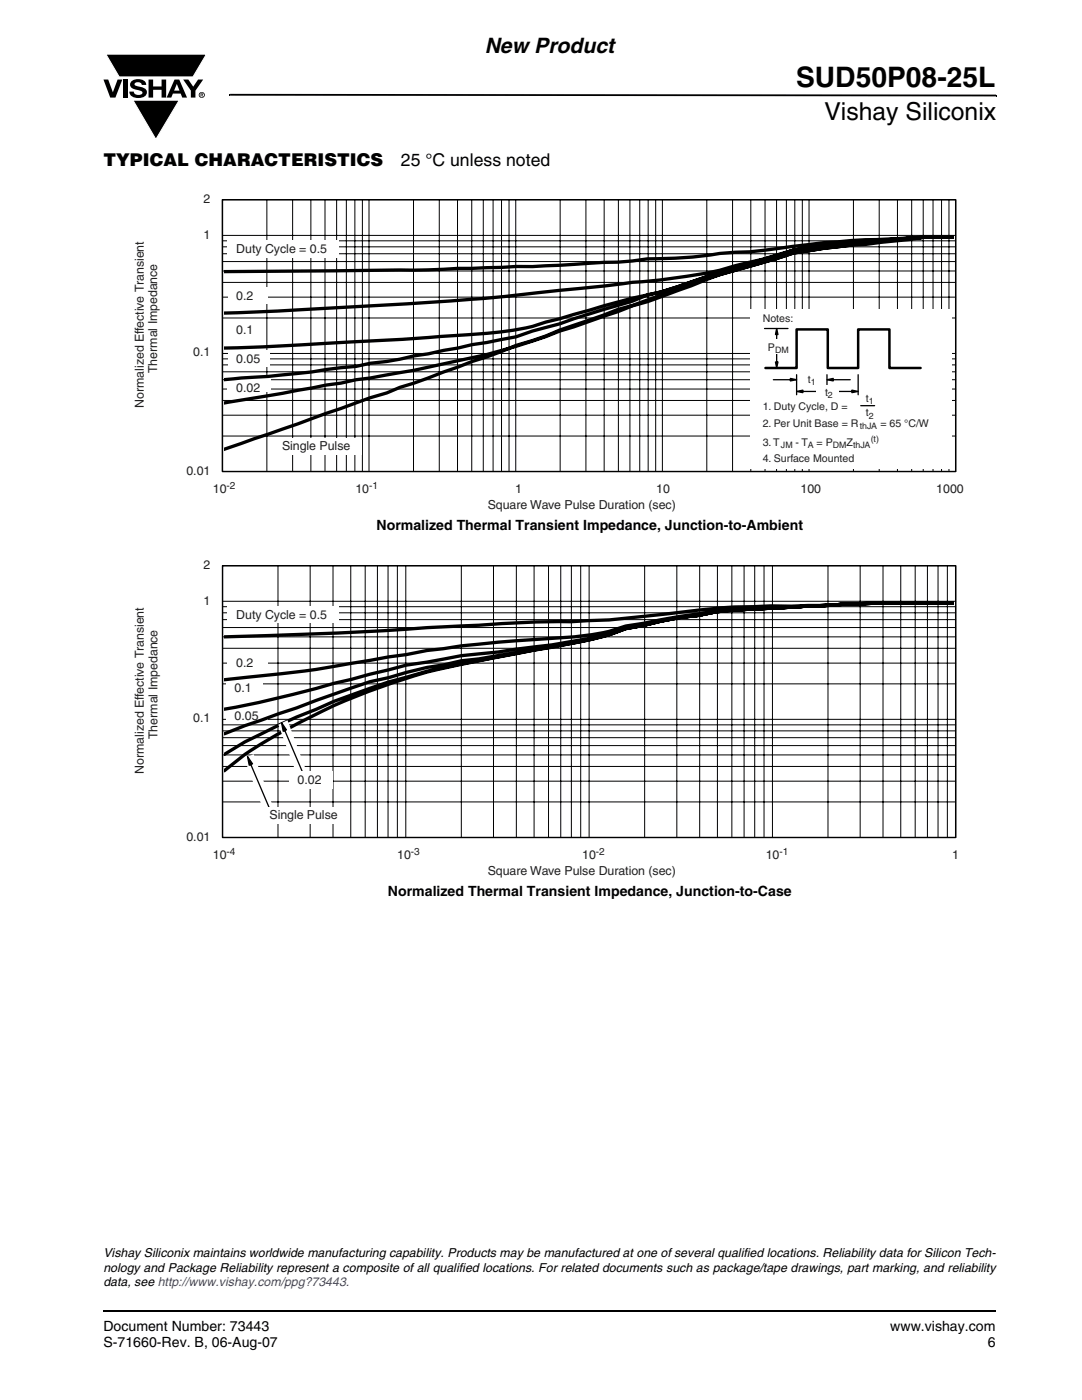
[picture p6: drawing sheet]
<svg xmlns="http://www.w3.org/2000/svg" width="216mm" height="279mm" viewBox="0 0 216 279" stroke-linecap="round" stroke-linejoin="round" font-family="sans-serif">
<path d="M20.5 261.5h.1v.4h-.1z" fill="#000"/>
<path d="M20.6 261.7h178.2" fill="none" stroke="#000" stroke-width=".36"/>
<path d="M20.6 10.7h20.7v17.3h-20.7z" fill="#fff"/>
<g fill="#000">
<path d="M20.6 15.9h1l.9 2.5 1-2.5h.9l-1.4 3.6h-1zM21.1 10.8h20.1l-2.7 4.6h-14.7zM24.6 15.9h.9v3.6h-.9zM26.3 16.2a2.1 2.1 0 0 1 2.8 .3l.1 .5h-.9a.79 .79 0 0 0-.7-.6 .79 .79 0 0 0-.8 .4l.3 .3 1 .3a1.08 1.08 0 0 1 1.2 1 1.08 1.08 0 0 1-1.1 1.1 1.73 1.73 0 0 1-2.4-1.2h.9a.96 .96 0 0 0 .8 .6 .96 .96 0 0 0 .9-.4 1.31 1.31 0 0 0-1.2-.6 1.04 1.04 0 0 1-1.1-.5 1.04 1.04 0 0 1 .2-1.2zM29.6 15.9h1v1.4h1.6v-1.4h1v3.6h-1v-1.6h-1.6v1.6h-1zM26.5 20h9.3l-4.7 7.8zM36.6 15.9h1l1 1.4 .9-1.4h1l-1.5 2.2v1.4h-.9v-1.4zM45.7 18.7h.2v.4h-.2zM45.9 18.7l152.9 .2v.3l-152.9-.1zM198.8 18.9h.1v.3h-.1z"/>
<path d="M35.3 16.8l-.6 1.3h1.1zM34.8 15.9h1l1.5 3.6h-.9l-.3-.8h-1.6l-.3 .8h-1z"/>
<path d="M40.2 18.7v.2h.2v-.2zM40 18.6l.5 .1v.1l-.1 .2 .1 .3-.3-.3v.3h-.2zM39.8 19a.46 .46 0 0 0 .9 0 .46 .46 0 0 0-.9 0zM39.7 19a.6 .6 0 0 1 1.2 0 .6 .6 0 0 1-1.2 0z"/>
</g>
<path d="M21.1 10.8h20.1l-2.7 4.6h-14.7zM26.5 20h9.3l-4.7 7.8z" fill="none" stroke="#fff" stroke-width=".2"/>
<path d="M26.6 38.4h165.7v63.8h-165.7z" fill="#fff"/>
<g fill="none" stroke="#000" stroke-width=".2">
<path d="M44.4 39.9v54.2M44.4 39.9h146.3v54.2h-146.3M53.2 39.9v54.2M58.4 39.9v54.2M62 39.9v54.2M64.9 39.9v54.2M67.2 39.9v54.2M69.1 39.9v54.2M70.8 39.9v54.2M72.3 39.9v54.2M73.6 39.9v54.2M82.5 39.9v54.2"/>
<path d="M87.7 39.9v54.2M91.3 39.9v54.2M94.1 39.9v54.2M96.4 39.9v54.2M98.4 39.9v54.2M100.1 39.9v54.2M101.6 39.9v54.2M102.9 39.9v54.2M111.8 39.9v54.2M116.9 39.9v54.2M120.6 39.9v54.2M123.4 39.9v54.2"/>
<path d="M125.7 39.9v54.2M127.7 39.9v54.2M129.3 39.9v54.2M130.8 39.9v54.2M132.2 39.9v54.2M141 39.9v54.2M146.2 39.9v54.2M149.8 39.9v54.2M152.7 39.9v54.2M155 39.9v54.2M156.9 39.9v54.2M158.6 39.9v54.2"/>
<path d="M160.1 39.9v54.2M161.4 39.9v54.2M170.3 39.9v54.2M175.4 39.9v54.2M179.1 39.9v54.2M181.9 39.9v54.2M184.2 39.9v54.2M186.2 39.9v54.2M187.9 39.9v54.2M189.4 39.9v54.2M44.4 47h146.3M44.4 48.1h146.3"/>
<path d="M44.4 54.1h146.3M44.4 56.4h146.3M44.4 59.3h146.3M44.4 52.2h146.3M44.4 49.3h146.3M44.4 50.6h146.3M44.4 63.5h146.3M44.4 71.6h146.3M44.4 72.8h146.3M44.4 74.2h146.3M44.4 75.8h146.3M44.4 77.6h146.3"/>
<path d="M44.4 79.9h146.3M44.4 70.5h146.3M44.4 82.9h146.3M44.4 87h146.3"/>
</g>
<g fill="#fff">
<path d="M45.4 57.3h8v3.4h-8z"/>
<path d="M45.4 64.1h7.3v3.4h-7.3z"/>
<path d="M45.4 69.9h8.3v3.3h-8.3z"/>
<path d="M45.4 74.9h8.7v3.4h-8.7z"/>
<path d="M54.6 87.4h17.6v3.3h-17.6z"/>
<path d="M45.4 48h22.3v3.4h-22.3z"/>
<path d="M149.8 61.7h40.1v31.8h-40.1z"/>
</g>
<g fill="none" stroke="#000" stroke-width=".26">
<path d="M152.6 65.6h4.6M154.3 75.8h3.8M157.7 75.5l1.3 .3-1.3 .2zM159 78.1l1.2-.2v.5zM159 74.8v4M159.8 78.1h3.8M165 75.8l1.3-.3v.5zM165 74.8v2M165.9 75.8h3.8M166.6 78.1h3.8M170 77.9l1.2 .2-1.2 .3zM171.2 74.8v4"/>
<path d="M171.8 81h2.7"/>
</g>
<path d="M157.7 75.5l1.3 .3-1.3 .2zM159 78.1l1.2-.2v.5zM165 75.8l1.3-.3v.5zM170 77.9l1.2 .2-1.2 .3z" fill="#000"/>
<g fill="#fff">
<path d="M159.5 74.1h4.5v2.9h-4.5z"/>
<path d="M163 76.8h4.4v2.9h-4.4z"/>
</g>
<path d="M154.7 72.2h.5l-.2 1.2zM155 65.6l.2 1.2h-.5z" fill="#000"/>
<path d="M154.7 72.2h.5l-.2 1.2zM155 65.6l.2 1.2h-.5zM155 66.4v6.2" fill="none" stroke="#000" stroke-width=".26"/>
<path d="M151.5 67.7h7v3h-7z" fill="#fff"/>
<path d="M152.7 73.4h6.3v-7.7h6.2v7.7h6v-7.7h6.3v7.7h6.2" fill="none" stroke="#000" stroke-width=".5"/>
<path d="M190.2 47.3h-5.8l-5.8 .6-5.9 .3-2.8 .7-5.5 .6-6.1 1-10.2 3a130.6 130.6 0 0 0-16.1 5.4l-5.8 2.1-2.9 .8-2.8 1.1-8.8 3-2.8 1.2-5.9 1.8-5.9 2.3-2.9 .9-11.6 4.4-2.8 .8-2.6 1.1-3.3 1-14.4 5.2-14.8 5.1M190.2 47.3h-5.8l-11.7 1.5a130.2 130.2 0 0 0-14.4 1.7l-5.9 1.8-8.8 2.5-14.4 5.4-3 .8-2.9 1.2-11.6 3.9a140.1 140.1 0 0 1-24.3 6.8 157.3 157.3 0 0 1-16.3 2.9l-3.1 .7-2.9 .3-8.8 1.7-11.6 1.9M190.2 47.3h-5.8l-2.9 .2a86.3 86.3 0 0 1-11.2 .8l-6 .7a45 45 0 0 0-10.9 2.5l-3.7 1a161.3 161.3 0 0 0-14.3 4.7l-3.4 1-2.8 .7-3 1.2-11.7 3.5-2.8 1-5.4 1.5-3.3 1.1-8.8 1.6-2.8 .7-6 1.1-2.8 .4-2.8 .7-5.9 .8-2.8 .6-3.1 .3a254.3 254.3 0 0 1-21.5 2.2l-1.8 .2M190.2 47.3h-5.8l-11.7 .9a130.3 130.3 0 0 0-14.4 1.7l-8.1 2.5a154.6 154.6 0 0 0-14.8 4.8l-3.4 1-5.8 1.3-17.3 4.8a50.6 50.6 0 0 1-13 2.3l-17.7 1.2-24.7 1.4-8.8 .3M190.2 47.3a220.3 220.3 0 0 0-23.1 1.3l-2.7 .5a40.5 40.5 0 0 0-12 2.6l-5.7 1.3a74.7 74.7 0 0 1-12 2.5l-23 2.4a621.3 621.3 0 0 1-48.4 3.7l-18.6 .9M190.2 47.3h-5.4l-6.7 .4a180.6 180.6 0 0 0-25.7 2.3l-2.8 .3a52.5 52.5 0 0 0-9.6 .8l-4.7 .4-6.1 .2-5.9 .6-2.8 .1a440.4 440.4 0 0 1-23.4 1l-14.5 .5-37.9 .3" fill="none" stroke="#000" stroke-width=".66"/>
<path d="M44.4 39.9h146.3v54.2h-146.3z" fill="none" stroke="#000" stroke-width=".28"/>
<path d="M26.6 111.4h164.8v63.8h-164.8z" fill="#fff"/>
<g fill="none" stroke="#000" stroke-width=".2">
<path d="M44.4 112.9v54.2h146.3v-54.2M44.4 112.9h146.3M44.4 120h146.3M55.5 112.9v54.2M61.9 112.9v54.2M66.4 112.9v54.2M70 112.9v54.2M72.9 112.9v54.2M75.3 112.9v54.2M77.4 112.9v54.2M79.3 112.9v54.2M81 112.9v54.2"/>
<path d="M92.1 112.9v54.2M98.5 112.9v54.2M103 112.9v54.2M106.6 112.9v54.2M109.5 112.9v54.2M111.9 112.9v54.2M114 112.9v54.2M115.9 112.9v54.2M117.6 112.9v54.2M128.6 112.9v54.2M135.1 112.9v54.2M139.6 112.9v54.2"/>
<path d="M143.2 112.9v54.2M146 112.9v54.2M148.5 112.9v54.2M150.6 112.9v54.2M152.5 112.9v54.2M154.1 112.9v54.2M165.2 112.9v54.2M171.6 112.9v54.2M176.2 112.9v54.2M179.7 112.9v54.2M182.6 112.9v54.2M185.1 112.9v54.2"/>
<path d="M187.2 112.9v54.2M189 112.9v54.2M44.4 121.1h146.3M44.4 127.1h146.3M44.4 129.4h146.3M44.4 132.3h146.3M44.4 136.5h146.3M44.4 125.2h146.3M44.4 122.3h146.3M44.4 123.7h146.3M44.4 144.7h146.3M44.4 145.9h146.3"/>
<path d="M44.4 147.2h146.3M44.4 148.8h146.3M44.4 150.7h146.3M44.4 153h146.3M44.4 155.9h146.3M44.4 143.6h146.3M44.4 160h146.3"/>
</g>
<g fill="#fff">
<path d="M45.4 130.5h8v3.4h-8z"/>
<path d="M45.1 135.3h7.3v3.4h-7.3z"/>
<path d="M45.1 140.4h8.3v3.4h-8.3z"/>
<path d="M45.4 121h22.3v3.4h-22.3z"/>
</g>
<path d="M190.2 120.4a279.8 279.8 0 0 0-25.5 .4l-17.6 .9a42.5 42.5 0 0 0-7.8 1.1l-3.5 .4-10.9 2.3-3.3 1.2a272.8 272.8 0 0 1-18.6 3.8l-4.1 .7a128.5 128.5 0 0 0-50 19.4l-4.2 3.2M190.2 120.4a279.8 279.8 0 0 0-25.5 .4l-17.6 .9a42.5 42.5 0 0 0-7.8 1.1l-3.5 .4-10.9 2.3a66.4 66.4 0 0 1-13.9 3.5l-16.2 3a136.3 136.3 0 0 0-31.7 9.6 110.2 110.2 0 0 0-18.4 9M190.2 120.4a279.8 279.8 0 0 0-25.5 .4l-17.6 .9a42.5 42.5 0 0 0-7.8 1.1l-3.5 .4-7.4 1.6-3.5 .6-3.3 1.2a374.8 374.8 0 0 1-26 4.9l-3.6 .4-3.5 .8-3.3 .5-7.6 2-3.8 .9-24.9 8.7-4.2 1.7M190.2 120.4a279.8 279.8 0 0 0-25.5 .4l-17.6 .9a42.5 42.5 0 0 0-7.8 1.1l-3.5 .4-3.9 .7-7 1.4-3.3 1.1a107.5 107.5 0 0 1-15.1 2.7 176.8 176.8 0 0 1-14.5 1.8l-6.8 1.2-4.1 .6-25.8 6.7-10.6 2.1M190.2 120.4a279.8 279.8 0 0 0-25.5 .4l-12 .6a110.9 110.9 0 0 0-16.9 1.6l-10.9 1.9a48.2 48.2 0 0 1-13.9 2.5l-2.7 .1a265.2 265.2 0 0 0-23.1 2.3l-4.1 .8-3.5 .5a315.2 315.2 0 0 1-32.9 4.6M190.2 120.4a279.8 279.8 0 0 0-25.5 .4l-10.9 .1-3.5 .2a149.4 149.4 0 0 0-17.8 1.5 160 160 0 0 1-24.3 1.5l-19.7 1a914.8 914.8 0 0 1-43.8 2" fill="none" stroke="#000" stroke-width=".66"/>
<path d="M55.5 144.6l1.9-.9 3.8 10.3-1.9 .9z" fill="#fff"/>
<path d="M56.2 144.2l.9 1.5-.6 .2z" fill="#000"/>
<path d="M56.2 144.2l.9 1.5-.6 .2zM56.8 145.7l3.9 9.3" fill="none" stroke="#000" stroke-width=".26"/>
<path d="M57.7 153.9h8.6v3.4h-8.6z" fill="#fff"/>
<path d="M48.8 151.4l1.8-.9 3.8 10.2-1.9 .9z" fill="#fff"/>
<path d="M49.4 151l1 1.4-.7 .3z" fill="#000"/>
<path d="M49.4 151l1 1.4-.7 .3zM50 152.5l3.9 9.2" fill="none" stroke="#000" stroke-width=".26"/>
<path d="M52.1 161h17.6v3.4h-17.6z" fill="#fff"/>
<path d="M44.4 112.9h146.3v54.2h-146.3z" fill="none" stroke="#000" stroke-width=".28"/>
<text font-size="5.6" x="158.8" y="17.4">SUD50P08-25L</text>
<text font-size="4.9" x="164.5" y="24">Vishay Siliconix</text>
<text font-size="4.2" x="96.7" y="10.5">New Product</text>
<g font-size="3.5">
<text x="20.6" y="33">TYPICAL CHARACTERISTICS</text>
<text x="80" y="33">25 °C unless noted</text>
</g>
<g font-size="2.8">
<text x="75.1" y="105.8">Normalized Thermal Transient Impedance, Junction-to-Ambient</text>
<text x="77.4" y="178.8">Normalized Thermal Transient Impedance, Junction-to-Case</text>
<text x="20.6" y="265.6">Document Number: 73443</text>
<text x="20.6" y="268.8">S-71660-Rev. B, 06-Aug-07</text>
<text x="177.7" y="265.6">www.vishay.com</text>
<text x="197.1" y="268.8">6</text>
</g>
<g font-size="2.5" fill="#231f20">
<text x="40.6" y="40.5">2</text>
<text x="40.6" y="47.7">1</text>
<text x="47.1" y="50.5">Duty Cycle = 0.5</text>
<text x="47.1" y="59.8">0.2</text>
<text x="38.5" y="71">0.1</text>
<text x="47.1" y="66.6">0.1</text>
<text x="31.4" y="74.5" transform="rotate(-90 31.4 74.5)">Thermal Impedance</text>
<text x="47.1" y="72.4">0.05</text>
<text x="28.7" y="81.4" transform="rotate(-90 28.7 81.4)">Normalized Effective Transient</text>
<text x="47.1" y="78.3">0.02</text>
<text x="56.3" y="89.9">Single Pulse</text>
<text x="37.2" y="94.7">0.01</text>
<text x="42.5" y="98.3">10</text>
<text x="70.9" y="98.3">10</text>
<text x="97.3" y="101.7">Square Wave Pulse Duration (sec)</text>
<text x="102.8" y="98.3">1</text>
<text x="130.9" y="98.3">10</text>
<text x="159.7" y="98.3">100</text>
<text x="186.8" y="98.3">1000</text>
<text x="40.6" y="113.5">2</text>
<text x="40.6" y="120.7">1</text>
<text x="47.1" y="123.5">Duty Cycle = 0.5</text>
<text x="47.1" y="133.1">0.2</text>
<text x="46.8" y="143.6">0.05</text>
<text x="46.8" y="138.2">0.1</text>
<text x="31.4" y="147.5" transform="rotate(-90 31.4 147.5)">Thermal Impedance</text>
<text x="38.5" y="144">0.1</text>
<text x="28.7" y="154.5" transform="rotate(-90 28.7 154.5)">Normalized Effective Transient</text>
<text x="59.4" y="156.4">0.02</text>
<text x="37.2" y="167.8">0.01</text>
<text x="53.8" y="163.5">Single Pulse</text>
<text x="42.5" y="171.4">10</text>
<text x="79.3" y="171.4">10</text>
<text x="116.2" y="171.4">10</text>
<text x="152.8" y="171.4">10</text>
<text x="190" y="171.4">1</text>
<text x="97.3" y="174.7">Square Wave Pulse Duration (sec)</text>
</g>
<g font-size="2.5">
<text x="20.6" y="250.9">Vishay Siliconix maintains worldwide manufacturing capability. Products may be manufactured at one ofseveral qualified locations. Reliability data for Silicon Tech-</text>
<text x="20.6" y="253.8">nology and Package Reliability represent a composite of all qualified locations. For related documents such as package/tape drawings, part marking, and reliability</text>
<text x="20.6" y="256.6">data, see http://www.vishay.com/ppg?73443.</text>
</g>
<g font-size="2.1" fill="#231f20">
<text x="152.2" y="64.3">Notes:</text>
<text x="153.2" y="70">P</text>
<text x="161.2" y="76.4">t</text>
<text x="152.2" y="81.9">1. Duty Cycle, D =</text>
<text x="164.6" y="79">t</text>
<text x="172.8" y="80.2">t</text>
<text x="172.8" y="83.1">t</text>
<text x="152.2" y="88.9">3. T</text>
<text x="152.2" y="85.2">2. Per Unit Base = R</text>
<text x="158.8" y="88.9">- T</text>
<text x="162.9" y="88.9">= P</text>
<text x="168.9" y="88.9">Z</text>
<text x="175.7" y="85.2">= 65 °C/W</text>
<text x="152.2" y="92.3">4. Surface Mounted</text>
</g>
<g font-size="2" fill="#231f20">
<text x="45.2" y="97.6">-2</text>
<text x="73.6" y="97.6">-1</text>
<text x="45.2" y="170.6">-4</text>
<text x="82" y="170.6">-3</text>
<text x="118.9" y="170.6">-2</text>
<text x="155.5" y="170.6">-1</text>
</g>
<g font-size="1.8" fill="#231f20">
<text x="154.7" y="70.5">DM</text>
<text x="161.8" y="76.8">1</text>
<text x="165.2" y="79.5">2</text>
<text x="173.3" y="80.7">1</text>
<text x="173.3" y="83.5">2</text>
<text x="155.8" y="89.4">JM</text>
<text x="161.2" y="89.4">A</text>
<text x="166.2" y="89.4">DM</text>
<text x="170.2" y="89.4">thJA</text>
<text x="171.6" y="85.6">thJA</text>
<text x="173.7" y="88.3">(t)</text>
</g>
</svg>
